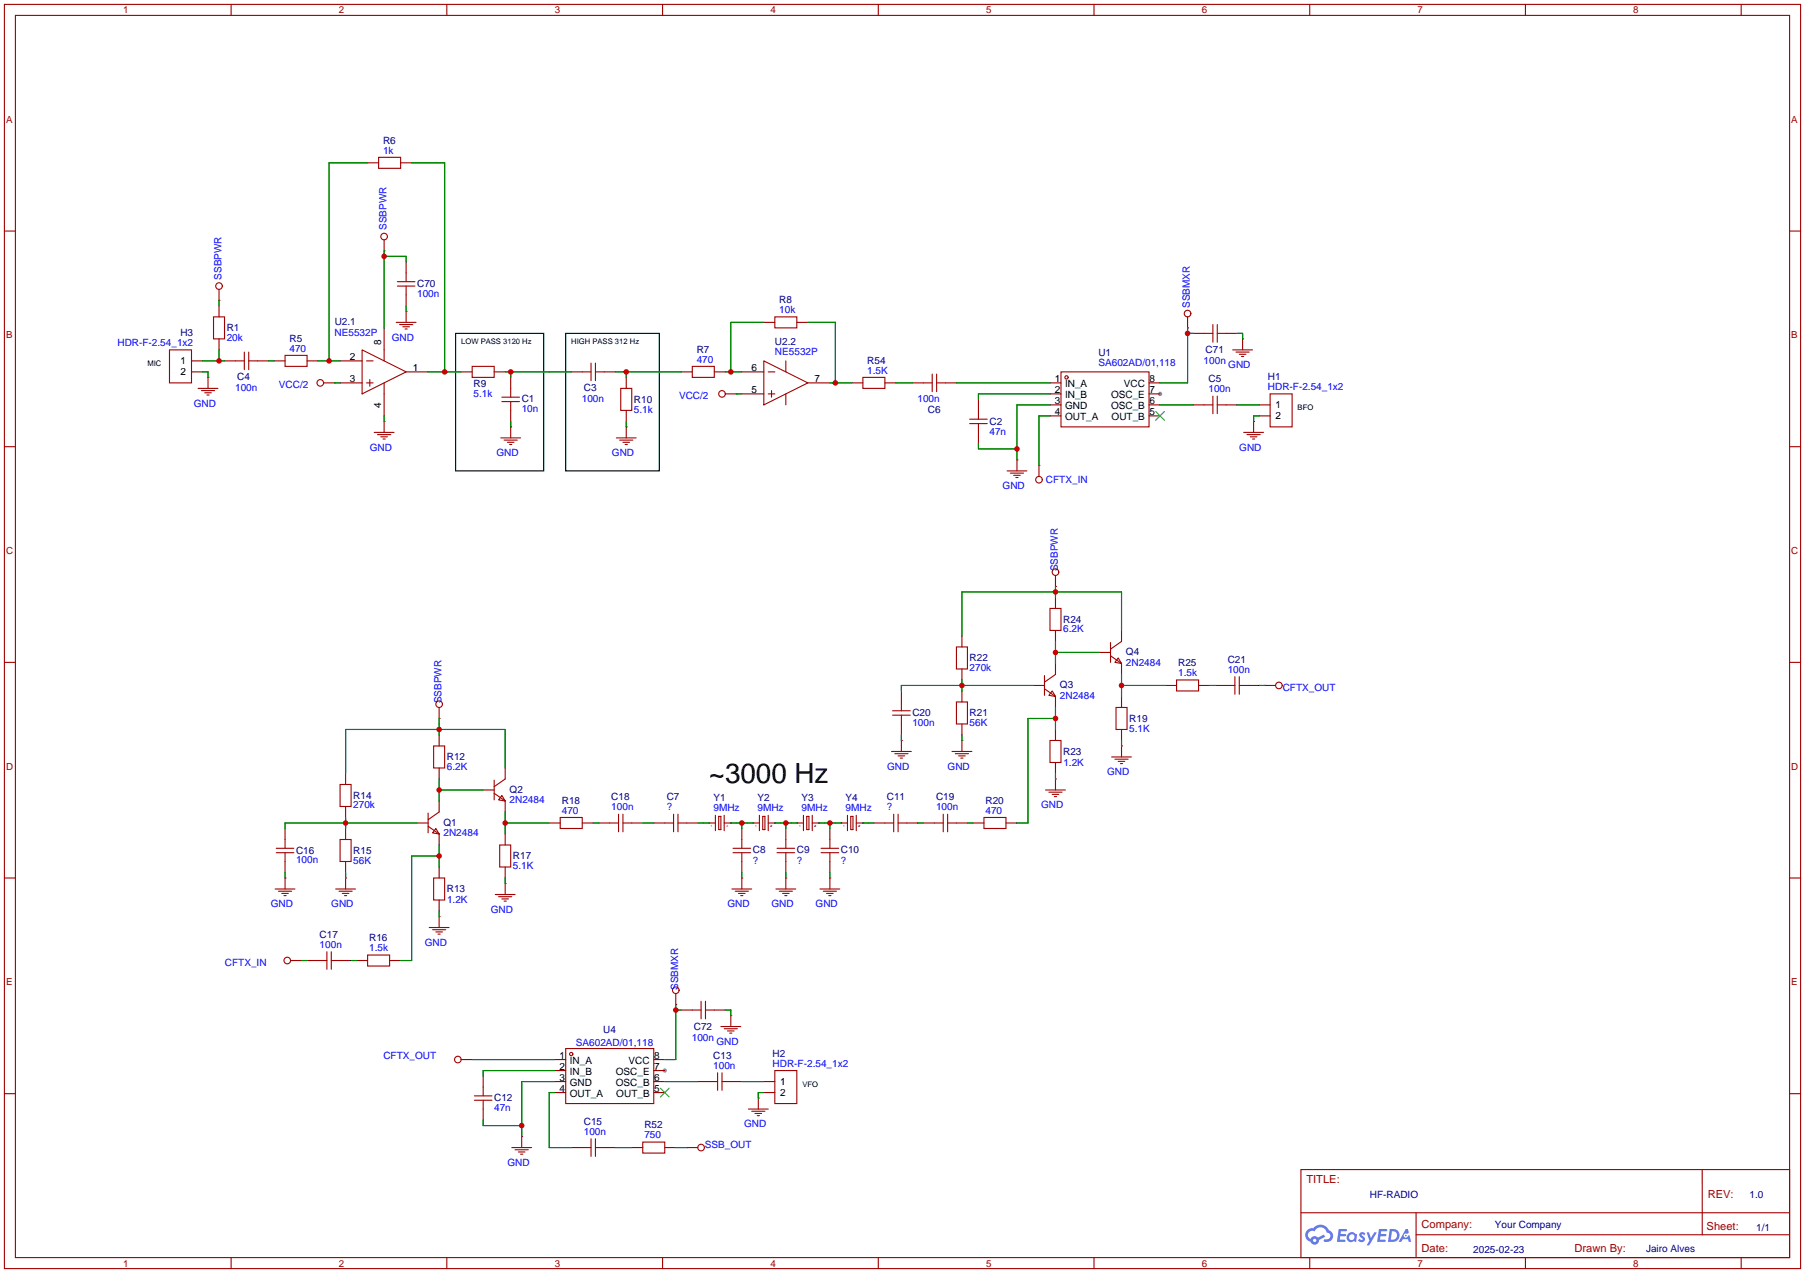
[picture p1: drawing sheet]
<svg xmlns="http://www.w3.org/2000/svg" width="417mm" height="294mm" viewBox="0 0 417 294" stroke-linecap="round" stroke-linejoin="round" font-family="sans-serif">
<g fill="#999">
<circle cx="267.7" cy="90.9" r=".51"/>
<circle cx="153.4" cy="247.1" r=".51"/>
</g>
<g fill="none" stroke="#a10000" stroke-width=".25">
<path d="M1 1h414.5v291.9h-414.5zM3.6 3.6h409.4v286.7h-409.4zM53.3 1v2.6M103.1 1v2.6M152.9 1v2.6M202.7 1v2.6M252.5 1v2.6M302.3 1v2.6M352 1v2.6M401.8 1v2.6M1 53.3h2.6M413 53.3h2.5"/>
<path d="M1 103.1h2.6M413 103.1h2.5M1 152.9h2.6M413 152.9h2.5M1 202.7h2.6M413 202.7h2.5M1 252.5h2.6M413 252.5h2.5M300.2 270h112.8v20.3h-112.8zM300.3 280h112.6M326.8 280v10.1M392.8 270v15.1"/>
<path d="M53.3 290.3v2.6M103.1 290.3v2.6M152.9 290.3v2.6M202.7 290.3v2.6M252.5 290.3v2.6M302.3 290.3v2.6M326.8 285.1h86.1M352 290.3v2.6M401.8 290.3v2.6"/>
</g>
<g fill="#5487ff">
<path d="M313.9 284.6l.5-.2 .4 .1 .3 .3-.3 .4a.33 .33 0 0 0-.2-.3 .33 .33 0 0 0-.4 .2l.1 .1a.86 .86 0 0 1 .6 .6 .86 .86 0 0 1-.2 .9h-.7l-.6-.4 .3-.3 .5 .3 .3-.2-.1-.1a.88 .88 0 0 1-.5-1.4z"/>
<path d="M315.4 284.5h.5l.5 1.3 .8-1.3h.6l-1.8 3h-.6l.6-1.1z"/>
<path d="M309 283.7l1.8 .1v.4h-1.3l-.1 .7h1.1l.2 .2-.3 .3h-1.1l-.1 .8h1.2l.1 .2-.1 .3h-1.9z"/>
<path d="M318.2 283.7l1.9 .1-.1 .4h-1.3v.7h1l.3 .2-.3 .3h-1.1l-.1 .8h1.2l.1 .2-.1 .3h-1.9z"/>
<path d="M324.4 283.7h.5l.2 .9-.4 .2a.5 .5 0 0 0-.7 .2 .5 .5 0 0 0 .3 .7 .5 .5 0 0 0 .6-.4l.4-.2 .4 1.6h-.6l-.2-.6h-1.2l-.3 .6h-.6z"/>
<path d="M320.7 283.7l-.4 3h1a1.51 1.51 0 0 0 1.7-1.5 1.51 1.51 0 0 0-1.8-1.5zM321.2 284.2a1.02 1.02 0 0 1 1.2 1.2 1.02 1.02 0 0 1-1.4 .8z"/>
<path d="M311.2 284.7a1.11 1.11 0 0 0-.3 1.6 1.11 1.11 0 0 0 1.6 .2l.5 .2 .2-1.6-.4-.3a1.02 1.02 0 0 0-1.6-.1zM311.3 285.6a.67 .67 0 0 1 1.3 0 .67 .67 0 0 1-1.3 0z"/>
<path d="M301.7 284a1.58 1.58 0 0 0 .7 2.7 1.01 1.01 0 0 0 1.2 .6 1.01 1.01 0 0 0 .8-1l1.4-.8-.3-.5-1.3 .7-.5-.3a1.02 1.02 0 0 0-1.3 .6 1 1 0 0 1-.4-1.4 1 1 0 0 1 1.4-.3 1.49 1.49 0 0 1 1.5-1 1.49 1.49 0 0 1 1.3 1.3 .82 .82 0 0 1 .8 1 .82 .82 0 0 1-1.2 .5l-.3 .1v.3a1.4 1.4 0 0 0 2-.6 1.4 1.4 0 0 0-.8-1.9 2.19 2.19 0 0 0-3.7-.5l-.8 .1zM303 286.4a.4 .4 0 0 1 .8 0 .4 .4 0 0 1-.8 0z"/>
<circle cx="324.4" cy="285.2" r=".19"/>
</g>
<g fill="none" stroke="#a10000" stroke-width=".25">
<path d="M87.4 36.3h5.1v2.6h-5.1zM88.6 55.4v2.5M49.3 73.2h2.5v5h-2.5zM50.5 66.8v2.5M91.4 74.4h4.6M91.7 65h4.1M91.7 66h4.1M92.2 74.9h3M93 75.4h1.5M93.5 75.9h.5M93.7 63v2M93.7 66v2.1"/>
<path d="M93.7 71.9v2.5M178.8 73.2h5.1v2.5h-5.1zM274.1 73.2v2.5M277.9 77h2M279.9 74.9v4.1M280.9 74.9v4.1M280.9 77h2.1M286.8 78.2v2.6M39.1 80.8h5.1v7.6h-5.1zM45.7 89.7h4.6M46.5 90.2h3M47.2 90.7h1.6"/>
<path d="M47.8 91.2h.5M48 87.1v2.6M54.4 83.3h2M56.4 81.3v4M57.4 83.3h2M57.4 81.3v4M65.8 82h5.1v2.6h-5.1zM74.7 88.4h2.5M83.6 80.8l10.1 5.1-10.1 5zM84.6 83.3h1.5M84.6 88.4h1.5M85.3 87.6v1.6"/>
<path d="M86.4 99.8h4.5M88.6 80.8v2.5M88.6 88.4v2.5M88.6 97.3v2.5M109 84.6h5v2.5h-5zM115.8 92.7h4.1M115.8 91.7h4.1M117.9 89.7v2M117.9 92.7v2M117.9 98.6v2.5M134.4 85.9h2M136.4 83.8v4.1"/>
<path d="M137.4 85.9h2M137.4 83.8v4.1M143.3 89.7h2.5v5h-2.5zM144.5 98.6v2.5M159.8 84.6h5v2.5h-5zM167.4 90.9h2.5M176.3 83.3l10.1 5.1-10.1 5.1zM177.3 90.9h1.5M177.3 85.9h1.5M178.1 90.2v1.5M181.4 83.3v2.6M181.4 90.9v2.6"/>
<path d="M199.1 87.1h5.1v2.6h-5.1zM213.1 88.4h2M215.1 86.4v4M216.2 88.4h2M216.2 86.4v4M223.8 97.8h4M223.8 96.8h4M225.8 94.7v2.1M225.8 97.8v2M244.9 85.9h20.3v12.7h-20.3zM277.9 93.5h2M279.9 91.4v4.1"/>
<path d="M280.9 93.5h2.1M280.9 91.4v4.1M284.5 80.8h4.6M285.2 81.3h3.1M286 81.8h1.5M286.5 82.3h.5M287 99.8h4.6M289.3 97.3v2.5M293.1 90.9h5.1v7.7h-5.1zM87.1 100.3h3.1M87.9 100.8h1.5M88.4 101.3h.5"/>
<path d="M115.6 101.1h4.5M116.3 101.6h3.1M117.1 102.1h1.5M117.6 102.6h.5M142.2 101.1h4.6M143 101.6h3M143.8 102.1h1.5M144.3 102.6h.5M232.4 108.7h4.6M233.2 109.2h3M233.9 109.7h1.6M234.4 110.2h.5"/>
<path d="M234.7 106.2v2.5M239.8 107.4v2.6M287.8 100.3h3M288.5 100.8h1.6M289.1 101.3h.5M243.6 132.8v2.6M220.7 149.4h2.6v5h-2.6zM241 156v4.5M241 159l2.6 1.8M242.3 140.5h2.6v5h-2.6zM242.8 159.5l.8 1.3-1.5-.3zM243.6 155.7l-2.6 1.8"/>
<path d="M256.3 148.3v4.6M256.3 151.4l2.5 1.8M258.1 151.9l.7 1.3-1.5-.3zM258.8 148.1l-2.5 1.8M271.5 157h5.1v2.5h-5.1zM283 158.2h2M285 156.2v4.1M286 158.2h2M286 156.2v4.1M291.8 158.2h2.6M100.1 172.2h2.5v5.1h-2.5zM101.3 163.3v2.6"/>
<path d="M116.6 179.8l-2.6 1.8M205.7 173.5h4.6M206 164.1h4.1M206 165.1h4.1M206.5 174h3M207.3 174.5h1.5M207.8 175h.5M208 162.1v2M208 165.1v2M208 170.9v2.6M219.7 173.5h4.6M220.5 174h3"/>
<path d="M220.7 162.1h2.6v5h-2.6zM221.2 174.5h1.6M221.7 175h.5M222 170.9v2.6M242.3 170.9h2.6v5.1h-2.6zM243.6 179.8v2.6M256.5 174.8h4.6M257.3 175.3h3M257.6 163.3h2.5v5.1h-2.5zM258.1 175.8h1.5M258.6 176.3h.5M258.8 172.2v2.6"/>
<path d="M63.8 195.8h4M63.8 196.8h4M65.8 193.8v2M65.8 196.8v2.1M78.5 181.1h2.5v5.1h-2.5zM78.5 193.8h2.5v5.1h-2.5zM98.8 187.7v4.6M98.8 190.8l2.5 1.7M100.6 191.3l.7 1.2-1.5-.2zM101.3 187.5l-2.5 1.7M114 180.1v4.6M114 183.1l2.6 1.8"/>
<path d="M115.3 195.1h2.6v5.1h-2.6zM115.8 183.6l.8 1.3-1.5-.2zM129.3 188.7h5.1v2.6h-5.1zM140.7 190h2M142.7 188v4M143.8 190h2M143.8 188v4M153.4 190h2M155.4 188v4M156.5 190h2M156.5 188v4M163.6 190h1.5"/>
<path d="M165.1 188.2v3.6M165.9 188.5h.5v3h-.5zM167.1 190h1.6M167.1 188.2v3.6M169.2 195.8h4M169.2 196.8h4M171.2 193.8v2M171.2 196.8v2.1M173.7 190h1.6M175.3 188.2v3.6M176 188.5h.5v3h-.5zM177.3 190h1.5"/>
<path d="M177.3 188.2v3.6M179.3 195.8h4.1M179.3 196.8h4.1M181.4 193.8v2M181.4 196.8v2.1M183.9 190h1.5M185.4 188.2v3.6M186.2 188.5h.5v3h-.5zM187.5 190h1.5M187.5 188.2v3.6M189.5 195.8h4M189.5 196.8h4"/>
<path d="M191.5 193.8v2M191.5 196.8v2.1M194.1 190h1.5M195.6 188.2v3.6M196.3 188.5h.5v3h-.5zM197.6 190h1.5M197.6 188.2v3.6M204.2 190h2M206.2 188v4M207.3 188v4M207.3 190h2M215.6 190h2.1"/>
<path d="M217.7 188v4M218.7 190h2M218.7 188v4M227.1 188.7h5.1v2.6h-5.1zM241.3 182.4h4.6M242.1 182.9h3M242.8 183.4h1.5M243.3 183.9h.5M63.5 205.2h4.6M64.3 205.7h3M65 206.2h1.5M65.5 206.8h.5"/>
<path d="M65.8 202.7v2.5M75.4 219.7v4.1M76.5 219.7v4.1M77.5 205.2h4.5M78.2 205.7h3.1M79 206.2h1.5M79.5 206.8h.5M79.8 202.7v2.5M99.1 214.1h4.5M99.8 214.6h3.1M100.1 202.7h2.5v5.1h-2.5zM100.6 215.1h1.5"/>
<path d="M101.1 215.6h.5M101.3 211.6v2.5M114.3 206.5h4.6M115.1 207h3M115.8 207.5h1.5M116.3 208h.5M116.6 204v2.5M168.9 205.2h4.6M169.7 205.7h3M170.4 206.2h1.6M170.9 206.8h.5M171.2 202.7v2.5"/>
<path d="M179.1 205.2h4.5M179.8 205.7h3.1M180.6 206.2h1.5M181.1 206.8h.5M181.4 202.7v2.5M189.2 205.2h4.6M190 205.7h3M190.8 206.2h1.5M191.3 206.8h.5M191.5 202.7v2.5M67.1 221.7h2.5M73.4 221.7h2"/>
<path d="M76.5 221.7h2M84.8 220.5h5.1v2.5h-5.1zM156 229.4v2.5M159.8 233.2h2M161.8 231.1v4.1M162.8 231.1v4.1M162.8 233.2h2M166.4 237h4.5M167.1 237.5h3.1M167.9 238h1.5M168.4 238.5h.5M168.7 234.4v2.6"/>
<path d="M106.4 244.6h2.6M109.5 254h4M109.5 253h4M111.5 251v2M111.5 254v2M130.6 242.1h20.3v12.7h-20.3zM163.6 249.7h2M165.6 247.6v4.1M166.6 249.7h2.1M166.6 247.6v4.1M172.7 256h4.6M173.5 256.5h3"/>
<path d="M174.2 257h1.6M174.8 257.6h.5M175 253.5v2.5M178.8 247.1h5.1v7.7h-5.1zM118.1 264.9h4.6M118.9 265.4h3M119.6 265.9h1.6M120.1 266.4h.5M120.4 262.4v2.5M134.4 264.9h2M136.4 262.9v4.1M137.4 264.9h2"/>
<path d="M137.4 262.9v4.1M148.3 263.7h5.1v2.5h-5.1zM158.5 264.9h2.5"/>
<circle cx="88.6" cy="54.6" r=".76"/>
<circle cx="50.5" cy="66" r=".76"/>
<circle cx="274.1" cy="72.4" r=".76"/>
<circle cx="73.9" cy="88.4" r=".76"/>
<circle cx="166.6" cy="90.9" r=".76"/>
<circle cx="246.1" cy="87.1" r=".38"/>
<circle cx="239.8" cy="110.7" r=".76"/>
<circle cx="243.6" cy="132.1" r=".76"/>
<circle cx="295.1" cy="158.2" r=".76"/>
<circle cx="101.3" cy="162.6" r=".76"/>
<circle cx="66.3" cy="221.7" r=".76"/>
<circle cx="156" cy="228.6" r=".76"/>
<circle cx="105.7" cy="244.6" r=".76"/>
<circle cx="131.8" cy="243.3" r=".38"/>
<circle cx="161.8" cy="264.9" r=".76"/>
</g>
<g fill="none" stroke="#870000" stroke-width=".25">
<path d="M84.8 37.6h2.6M92.5 37.6h2.5M88.6 57.9h.1M50.5 69.3h.1M50.5 70.6v2.6M50.5 78.2v2.6M88.6 75.7v5.1M93.7 71.9h.1M93.7 60.5v2.5M93.7 68.1v2.5M176.3 74.4h2.5M183.9 74.4h2.5"/>
<path d="M274.1 75.7h.1M275.3 77h2.6M283 77h2.5M286.8 78.2h.1M44.2 85.9h2.5M44.2 83.3h2.5M48 87.1h.1M51.8 83.3h2.6M59.4 83.3h2.6M63.2 83.3h2.6M70.9 83.3h2.5M77.2 88.4h.1"/>
<path d="M78.5 88.4h5.1M78.5 83.3h5.1M88.6 97.3h.1M88.6 90.9v5.1M93.7 85.9h5.1M106.4 85.9h2.6M114 85.9h2.6M117.9 98.6h.1M117.9 87.1v2.6M117.9 94.7v2.6M131.8 85.9h2.6M139.4 85.9h2.6"/>
<path d="M144.5 98.6h.1M144.5 87.1v2.6M144.5 94.7v2.6M157.2 85.9h2.6M164.8 85.9h2.6M169.9 90.9h.1M171.2 90.9h5.1M171.2 85.9h5.1M186.4 88.4h5.1M196.6 88.4h2.5M204.2 88.4h2.6M210.6 88.4h2.5"/>
<path d="M218.2 88.4h2.5M225.8 92.2v2.5M225.8 99.8v2.6M242.3 93.5h2.6M242.3 88.4h2.6M242.3 90.9h2.6M242.3 96h2.6M265.2 93.5h2.5M265.2 88.4h2.5M265.2 90.9h2.5M265.2 96h2.5M275.3 93.5h2.6"/>
<path d="M283 93.5h2.5M289.3 97.3h.1M290.6 93.5h2.5M290.6 96h2.5M234.7 106.2h.1M239.8 107.4h.1M243.6 135.4h.1M243.6 137.9v2.6M208 159.5v2.6M222 146.8v2.6M222 154.4v2.6M222 159.5v2.6"/>
<path d="M238.5 158.2h2.5M243.6 145.5v2.6M243.6 153.2v2.5M253.7 150.6h2.6M258.8 145.5v2.6M258.8 153.2v2.5M269 158.2h2.5M276.6 158.2h2.5M280.4 158.2h2.6M288 158.2h2.6M291.8 158.2h.1M79.8 178.6v2.5"/>
<path d="M101.3 165.9h.1M101.3 169.7v2.5M101.3 177.3v2.5M116.6 177.3v2.5M208 170.9h.1M208 167.1v2.6M222 170.9h.1M222 167.1v2.6M243.6 179.8h.1M243.6 160.8v2.5M243.6 168.4v2.5M243.6 176v2.6"/>
<path d="M258.8 172.2h.1M258.8 160.8v2.5M258.8 168.4v2.5M65.8 191.3v2.5M65.8 198.9v2.5M79.8 186.2v2.5M79.8 191.3v2.5M79.8 198.9v2.5M96.3 190h2.5M101.3 184.9v2.6M101.3 192.5v2.6M111.5 182.4h2.5"/>
<path d="M116.6 184.9v2.6M116.6 192.5v2.6M126.7 190h2.6M134.4 190h2.5M138.2 190h2.5M145.8 190h2.5M150.9 190h2.5M158.5 190h2.5M163.6 190h.1M168.7 190h.1M171.2 191.3v2.5M171.2 198.9v2.5"/>
<path d="M173.7 190h.1M178.8 190h.1M181.4 191.3v2.5M181.4 198.9v2.5M183.9 190h.1M189 190h.1M191.5 191.3v2.5M191.5 198.9v2.5M194.1 190h.1M199.1 190h.1M201.7 190h2.5M209.3 190h2.5"/>
<path d="M213.1 190h2.5M220.7 190h2.6M224.5 190h2.6M232.2 190h2.5M65.8 202.7h.1M79.8 202.7h.1M101.3 211.6h.1M101.3 200.2v2.5M101.3 207.8v2.5M116.6 204h.1M116.6 200.2v2.5M171.2 202.7h.1"/>
<path d="M181.4 202.7h.1M191.5 202.7h.1M69.6 221.7h.1M70.9 221.7h2.5M78.5 221.7h2.5M82.3 221.7h2.5M89.9 221.7h2.6M156 231.9h.1M157.2 233.2h2.6M164.8 233.2h2.6M168.7 234.4h.1M109 244.6h.1"/>
<path d="M111.5 248.4v2.6M111.5 256v2.6M128 249.7h2.6M128 252.2h2.6M128 244.6h2.6M128 247.1h2.6M150.9 249.7h2.5M150.9 252.2h2.5M150.9 244.6h2.5M150.9 247.1h2.5M161 249.7h2.6M168.7 249.7h2.5"/>
<path d="M175 253.5h.1M176.3 249.7h2.5M176.3 252.2h2.5M120.4 262.4h.1M131.8 264.9h2.6M139.4 264.9h2.6M145.8 264.9h2.5M153.4 264.9h2.6M158.5 264.9h.1"/>
</g>
<path d="M266.7 95l2 2M268.7 95l-2 2M152.4 251.2l2 2M154.4 251.2l-2 2" fill="none" stroke="#3c3" stroke-width=".25"/>
<path d="M105.2 77h20.3v31.7h-20.3zM130.6 77h21.5v31.7h-21.5z" fill="none" stroke="#000" stroke-width=".25"/>
<g fill="none" stroke="#008700" stroke-width=".25">
<path d="M84.8 37.6h-8.9v45.7M95 37.6h7.6v48.3M88.6 57.9v17.8M88.6 59.2h5.1v1.3M50.5 69.3v1.3M93.7 70.6v1.3M176.3 74.4h-7.6v11.5M186.4 74.4h6.4v14M274.1 75.7v12.7h-6.4M274.1 77h1.2M285.5 77h1.3v1.2M46.7 85.9h1.3v1.2"/>
<path d="M46.7 83.3h5.1M50.5 80.8v2.5M62 83.3h1.2M73.4 83.3h5.1M77.2 88.4h1.3M88.6 96v1.3M98.8 85.9h7.6M116.6 85.9h15.2M117.9 85.9v1.2M117.9 97.3v1.3M142 85.9h15.2M144.5 85.9v1.2"/>
<path d="M144.5 97.3v1.3M167.4 85.9h3.8M169.9 90.9h1.3M191.5 88.4h5.1M206.8 88.4h3.8M220.7 88.4h21.6M242.3 93.5h-7.6v12.7M242.3 90.9h-16.5v1.3M242.3 96h-2.5v11.4M267.7 93.5h7.6M285.5 93.5h5.1M290.6 96h-1.3v1.3"/>
<path d="M225.8 102.4v1.2h8.9M243.6 135.4v2.5M222 157v2.5M238.5 158.2h-30.5v1.3M243.6 148.1v5.1M243.6 150.6h10.1M258.8 145.5v-8.8h-36.8v10.1M258.8 155.7v5.1M258.8 158.2h10.2M279.1 158.2h1.3M290.6 158.2h1.2M101.3 165.9v3.8"/>
<path d="M101.3 179.8v5.1M116.6 177.3v-8.9h-36.8v10.2M208 169.7v1.2M222 169.7v1.2M243.6 165.9h-6.4v24.1h-2.5M243.6 163.3v5.1M243.6 178.6v1.2M258.8 170.9v1.3M79.8 188.7v2.6M96.3 190h-30.5v1.3M101.3 195.1v5.1M101.3 182.4h10.2"/>
<path d="M101.3 197.6h-6.3v24.1h-2.5M116.6 190h10.1M116.6 187.5v5M136.9 190h1.3M148.3 190h2.6M161 190h2.6M168.7 190h5M171.2 190v1.3M178.8 190h5.1M181.4 190v1.3M189 190h5.1M191.5 190v1.3"/>
<path d="M199.1 190h2.6M211.8 190h1.3M223.3 190h1.2M65.8 201.4v1.3M79.8 201.4v1.3M101.3 210.3v1.3M116.6 202.7v1.3M171.2 201.4v1.3M181.4 201.4v1.3M191.5 201.4v1.3M69.6 221.7h1.3M81 221.7h1.3"/>
<path d="M156 231.9v12.7h-2.6M156 233.2h1.2M167.4 233.2h1.3v1.2M109 244.6h19M111.5 258.6v1.2h8.9M128 247.1h-16.5v1.3M128 252.2h-1.3v12.7h5.1M128 249.7h-7.6v12.7M153.4 249.7h7.6M171.2 249.7h5.1M176.3 252.2h-1.3v1.3M142 264.9h3.8"/>
<path d="M156 264.9h2.5"/>
</g>
<g fill="#c00">
<circle cx="171.2" cy="190" r=".63"/>
<circle cx="181.4" cy="190" r=".63"/>
<circle cx="191.5" cy="190" r=".63"/>
<circle cx="234.7" cy="103.6" r=".63"/>
<circle cx="274.1" cy="77" r=".63"/>
<circle cx="192.8" cy="88.4" r=".63"/>
<circle cx="168.7" cy="85.9" r=".63"/>
<circle cx="88.6" cy="59.2" r=".63"/>
<circle cx="75.9" cy="83.3" r=".63"/>
<circle cx="102.6" cy="85.9" r=".63"/>
<circle cx="156" cy="233.2" r=".63"/>
<circle cx="120.4" cy="259.8" r=".63"/>
<circle cx="101.3" cy="168.4" r=".63"/>
<circle cx="79.8" cy="190" r=".63"/>
<circle cx="101.3" cy="182.4" r=".63"/>
<circle cx="101.3" cy="197.6" r=".63"/>
<circle cx="116.6" cy="190" r=".63"/>
<circle cx="243.6" cy="136.7" r=".63"/>
<circle cx="258.8" cy="158.2" r=".63"/>
<circle cx="243.6" cy="150.6" r=".63"/>
<circle cx="243.6" cy="165.9" r=".63"/>
<circle cx="222" cy="158.2" r=".63"/>
<circle cx="50.5" cy="83.3" r=".63"/>
<circle cx="144.5" cy="85.9" r=".63"/>
<circle cx="117.9" cy="85.9" r=".63"/>
</g>
<text font-size="6.4" x="163.6" y="180.8">~3000 Hz</text>
<g font-size="2.6" fill="#a00000">
<text x="301.5" y="273.2">TITLE:</text>
<text x="394.1" y="276.6">REV:</text>
<text x="328.1" y="283.4">Company:</text>
<text x="393.9" y="283.9">Sheet:</text>
<text x="328.1" y="288.9">Date:</text>
<text x="363.4" y="289">Drawn By:</text>
</g>
<g font-size="2.3" fill="#000080">
<text x="88.4" y="33.2">R6</text>
<text x="96.3" y="66.2">C70</text>
<text x="179.8" y="70">R8</text>
<text x="41.6" y="77.6">H3</text>
<text x="52.3" y="76.4">R1</text>
<text x="77.3" y="75.1">U2.1</text>
<text x="66.8" y="78.9">R5</text>
<text x="160.8" y="81.4">R7</text>
<text x="178.9" y="79.7">U2.2</text>
<text x="200.2" y="84">R54</text>
<text x="253.5" y="82.2">U1</text>
<text x="278.2" y="81.5">C71</text>
<text x="54.7" y="87.8">C4</text>
<text x="109.3" y="89.3">R9</text>
<text x="278.9" y="88.2">C5</text>
<text x="292.6" y="87.8">H1</text>
<text x="120.4" y="92.9">C1</text>
<text x="134.7" y="90.3">C3</text>
<text x="146.3" y="92.9">R10</text>
<text x="214.1" y="95.5">C6</text>
<text x="228.3" y="98">C2</text>
<text x="245.4" y="143.7">R24</text>
<text x="223.8" y="152.6">R22</text>
<text x="259.8" y="151.3">Q4</text>
<text x="271.9" y="153.8">R25</text>
<text x="283.3" y="153">C21</text>
<text x="244.6" y="158.9">Q3</text>
<text x="210.6" y="165.3">C20</text>
<text x="223.8" y="165.3">R21</text>
<text x="260.6" y="166.6">R19</text>
<text x="103.1" y="175.5">R12</text>
<text x="245.4" y="174.2">R23</text>
<text x="81.5" y="184.4">R14</text>
<text x="117.6" y="183.1">Q2</text>
<text x="129.7" y="185.5">R18</text>
<text x="141.1" y="184.8">C18</text>
<text x="153.9" y="184.7">C7</text>
<text x="164.7" y="185">Y1</text>
<text x="174.8" y="185">Y2</text>
<text x="185" y="185">Y3</text>
<text x="195.1" y="185">Y4</text>
<text x="204.7" y="184.7">C11</text>
<text x="216" y="184.8">C19</text>
<text x="227.4" y="185.5">R20</text>
<text x="102.4" y="190.7">Q1</text>
<text x="68.3" y="197.1">C16</text>
<text x="81.5" y="197.1">R15</text>
<text x="173.7" y="197">C8</text>
<text x="183.9" y="197">C9</text>
<text x="194.1" y="197">C10</text>
<text x="118.4" y="198.3">R17</text>
<text x="103.1" y="206">R13</text>
<text x="73.8" y="216.5">C17</text>
<text x="85.2" y="217.3">R16</text>
<text x="139.2" y="238.4">U4</text>
<text x="160.1" y="237.7">C72</text>
<text x="164.6" y="244.5">C13</text>
<text x="178.3" y="244">H2</text>
<text x="114" y="254.2">C12</text>
<text x="134.7" y="259.7">C15</text>
<text x="148.7" y="260.5">R52</text>
<text x="316.1" y="276.5">HF-RADIO</text>
<text x="403.8" y="276.7">1.0</text>
<text x="345" y="283.5">Your Company</text>
<text x="405.3" y="284.1">1/1</text>
<text x="340" y="289.2">2025-02-23</text>
<text x="379.9" y="289.1">Jairo Alves</text>
</g>
<g font-size="2.3" fill="#00f">
<text x="88.4" y="35.4">1k</text>
<text x="89.2" y="53.1" transform="rotate(-90 89.2 53.1)">SSBPWR</text>
<text x="51.1" y="64.6" transform="rotate(-90 51.1 64.6)">SSBPWR</text>
<text x="96.3" y="68.5">100n</text>
<text x="274.6" y="71.1" transform="rotate(-90 274.6 71.1)">SSBMXR</text>
<text x="77.2" y="77.7">NE5532P</text>
<text x="179.8" y="72.3">10k</text>
<text x="27.1" y="79.9">HDR-F-2.54_1x2</text>
<text x="52.3" y="78.7">20k</text>
<text x="66.8" y="81.2">470</text>
<text x="90.4" y="78.7">GND</text>
<text x="160.8" y="83.7">470</text>
<text x="178.9" y="82.1">NE5532P</text>
<text x="277.8" y="84">100n</text>
<text x="64.4" y="89.6">VCC/2</text>
<text x="200.2" y="86.2">1.5K</text>
<text x="253.5" y="84.6">SA602AD/01,118</text>
<text x="283.5" y="85">GND</text>
<text x="44.7" y="93.9">GND</text>
<text x="54.3" y="90.3">100n</text>
<text x="109.3" y="91.6">5.1k</text>
<text x="120.4" y="95.2">10n</text>
<text x="134.3" y="92.9">100n</text>
<text x="146.3" y="95.2">5.1k</text>
<text x="156.7" y="92.1">VCC/2</text>
<text x="211.7" y="92.9">100n</text>
<text x="278.9" y="90.6">100n</text>
<text x="292.6" y="90.1">HDR-F-2.54_1x2</text>
<text x="228.3" y="100.3">47n</text>
<text x="85.3" y="104.1">GND</text>
<text x="114.6" y="105.3">GND</text>
<text x="141.2" y="105.3">GND</text>
<text x="286" y="104.1">GND</text>
<text x="231.4" y="112.9">GND</text>
<text x="241.4" y="111.4">CFTX_IN</text>
<text x="244.2" y="131.9" transform="rotate(-90 244.2 131.9)">SSBPWR</text>
<text x="245.4" y="146">6.2K</text>
<text x="223.8" y="154.9">270k</text>
<text x="259.8" y="153.6">2N2484</text>
<text x="283.3" y="155.3">100n</text>
<text x="244.6" y="161.3">2N2484</text>
<text x="271.9" y="156.1">1.5k</text>
<text x="296" y="159.4">CFTX_OUT</text>
<text x="101.9" y="162.4" transform="rotate(-90 101.9 162.4)">SSBPWR</text>
<text x="210.6" y="167.6">100n</text>
<text x="223.8" y="167.6">56K</text>
<text x="260.6" y="168.9">5.1K</text>
<text x="103.1" y="177.7">6.2K</text>
<text x="204.7" y="177.7">GND</text>
<text x="218.7" y="177.7">GND</text>
<text x="245.4" y="176.7">1.2K</text>
<text x="255.5" y="179">GND</text>
<text x="117.6" y="185.4">2N2484</text>
<text x="81.5" y="186.6">270k</text>
<text x="129.7" y="187.8">470</text>
<text x="141.1" y="187.1">100n</text>
<text x="153.9" y="187.1">?</text>
<text x="164.7" y="187.3">9MHz</text>
<text x="174.8" y="187.3">9MHz</text>
<text x="185" y="187.3">9MHz</text>
<text x="195.1" y="187.3">9MHz</text>
<text x="204.7" y="187.1">?</text>
<text x="216" y="187.1">100n</text>
<text x="227.4" y="187.8">470</text>
<text x="240.3" y="186.6">GND</text>
<text x="102.4" y="193">2N2484</text>
<text x="68.3" y="199.3">100n</text>
<text x="81.5" y="199.4">56K</text>
<text x="118.4" y="200.6">5.1K</text>
<text x="173.7" y="199.4">?</text>
<text x="183.9" y="199.4">?</text>
<text x="194.1" y="199.4">?</text>
<text x="62.5" y="209.5">GND</text>
<text x="76.5" y="209.5">GND</text>
<text x="103.2" y="208.5">1.2K</text>
<text x="167.9" y="209.5">GND</text>
<text x="178.1" y="209.5">GND</text>
<text x="188.2" y="209.5">GND</text>
<text x="113.3" y="210.7">GND</text>
<text x="73.8" y="218.8">100n</text>
<text x="85.2" y="219.6">1.5k</text>
<text x="98" y="218.4">GND</text>
<text x="51.9" y="222.9">CFTX_IN</text>
<text x="156.5" y="228.6" transform="rotate(-90 156.5 228.6)">SSBMXR</text>
<text x="88.5" y="244.5">CFTX_OUT</text>
<text x="132.9" y="241.5">SA602AD/01,118</text>
<text x="159.7" y="240.2">100n</text>
<text x="165.4" y="241.2">GND</text>
<text x="164.6" y="246.8">100n</text>
<text x="178.3" y="246.3">HDR-F-2.54_1x2</text>
<text x="114" y="256.5">47n</text>
<text x="134.7" y="262">100n</text>
<text x="148.7" y="262.8">750</text>
<text x="171.7" y="260.3">GND</text>
<text x="117.1" y="269.2">GND</text>
<text x="162.7" y="265.1">SSB_OUT</text>
</g>
<g font-size="2.3">
<text x="80.8" y="83.1">2</text>
<text x="87.9" y="79.7" transform="rotate(-90 87.9 79.7)">8</text>
<text x="41.6" y="84.1">1</text>
<text x="41.6" y="86.6">2</text>
<text x="80.8" y="88.2">3</text>
<text x="95.2" y="85.6">1</text>
<text x="173.5" y="85.6">6</text>
<text x="188" y="88.2">7</text>
<text x="243.4" y="88.2">1</text>
<text x="245.8" y="89.4">IN_A</text>
<text x="259.4" y="89.4">VCC</text>
<text x="265.3" y="88.2">8</text>
<text x="87.9" y="94.2" transform="rotate(-90 87.9 94.2)">4</text>
<text x="173.5" y="90.7">5</text>
<text x="243.4" y="90.7">2</text>
<text x="243.4" y="93.2">3</text>
<text x="243.4" y="95.8">4</text>
<text x="245.8" y="92">IN_B</text>
<text x="245.8" y="94.5">GND</text>
<text x="256.4" y="94.5">OSC_B</text>
<text x="256.4" y="92">OSC_E</text>
<text x="265.3" y="95.8">5</text>
<text x="265.3" y="93.2">6</text>
<text x="265.3" y="90.7">7</text>
<text x="294.4" y="94.3">1</text>
<text x="245.8" y="97.1">OUT_A</text>
<text x="256.5" y="97.1">OUT_B</text>
<text x="294.4" y="96.8">2</text>
<text x="129.1" y="244.4">1</text>
<text x="131.5" y="245.6">IN_A</text>
<text x="145.1" y="245.6">VCC</text>
<text x="151" y="244.4">8</text>
<text x="129.1" y="246.9">2</text>
<text x="129.1" y="249.5">3</text>
<text x="129.1" y="252">4</text>
<text x="131.5" y="248.2">IN_B</text>
<text x="131.5" y="250.7">GND</text>
<text x="142.1" y="250.7">OSC_B</text>
<text x="142.1" y="248.2">OSC_E</text>
<text x="151" y="252">5</text>
<text x="151" y="249.5">6</text>
<text x="151" y="246.9">7</text>
<text x="180.1" y="250.5">1</text>
<text x="131.5" y="253.3">OUT_A</text>
<text x="142.2" y="253.3">OUT_B</text>
<text x="180.1" y="253">2</text>
</g>
<g font-size="2.2" fill="#a00000">
<text x="28.4" y="3.1">1</text>
<text x="78.2" y="3.1">2</text>
<text x="128" y="3.1">3</text>
<text x="177.8" y="3.1">4</text>
<text x="227.6" y="3.1">5</text>
<text x="277.4" y="3.1">6</text>
<text x="327.2" y="3.1">7</text>
<text x="376.9" y="3.1">8</text>
<text x="1.4" y="28.3">A</text>
<text x="413.4" y="28.3">A</text>
<text x="1.4" y="78.1">B</text>
<text x="413.4" y="78.1">B</text>
<text x="1.4" y="127.9">C</text>
<text x="413.4" y="127.9">C</text>
<text x="1.4" y="177.7">D</text>
<text x="413.4" y="177.7">D</text>
<text x="1.4" y="227.5">E</text>
<text x="413.4" y="227.5">E</text>
<text x="28.4" y="292.4">1</text>
<text x="78.2" y="292.4">2</text>
<text x="128" y="292.4">3</text>
<text x="177.8" y="292.4">4</text>
<text x="227.6" y="292.4">5</text>
<text x="277.4" y="292.4">6</text>
<text x="327.2" y="292.4">7</text>
<text x="376.9" y="292.4">8</text>
</g>
<g font-size="1.8">
<text x="106.4" y="79.4">LOW PASS 3120 Hz</text>
<text x="131.8" y="79.4">HIGH PASS 312 Hz</text>
<text x="34" y="84.5">MIC</text>
<text x="299.5" y="94.7">BFO</text>
<text x="185.2" y="250.9">VFO</text>
</g>
<g font-size=".7" fill="#a00000">
<text x="164.1" y="191">1</text>
<text x="167.6" y="191">2</text>
<text x="174.2" y="191">1</text>
<text x="184.4" y="191">1</text>
<text x="194.6" y="191">1</text>
</g>
<g font-size=".7">
<text x="177.8" y="191">2</text>
<text x="188" y="191">2</text>
<text x="198.1" y="191">2</text>
</g>
</svg>
